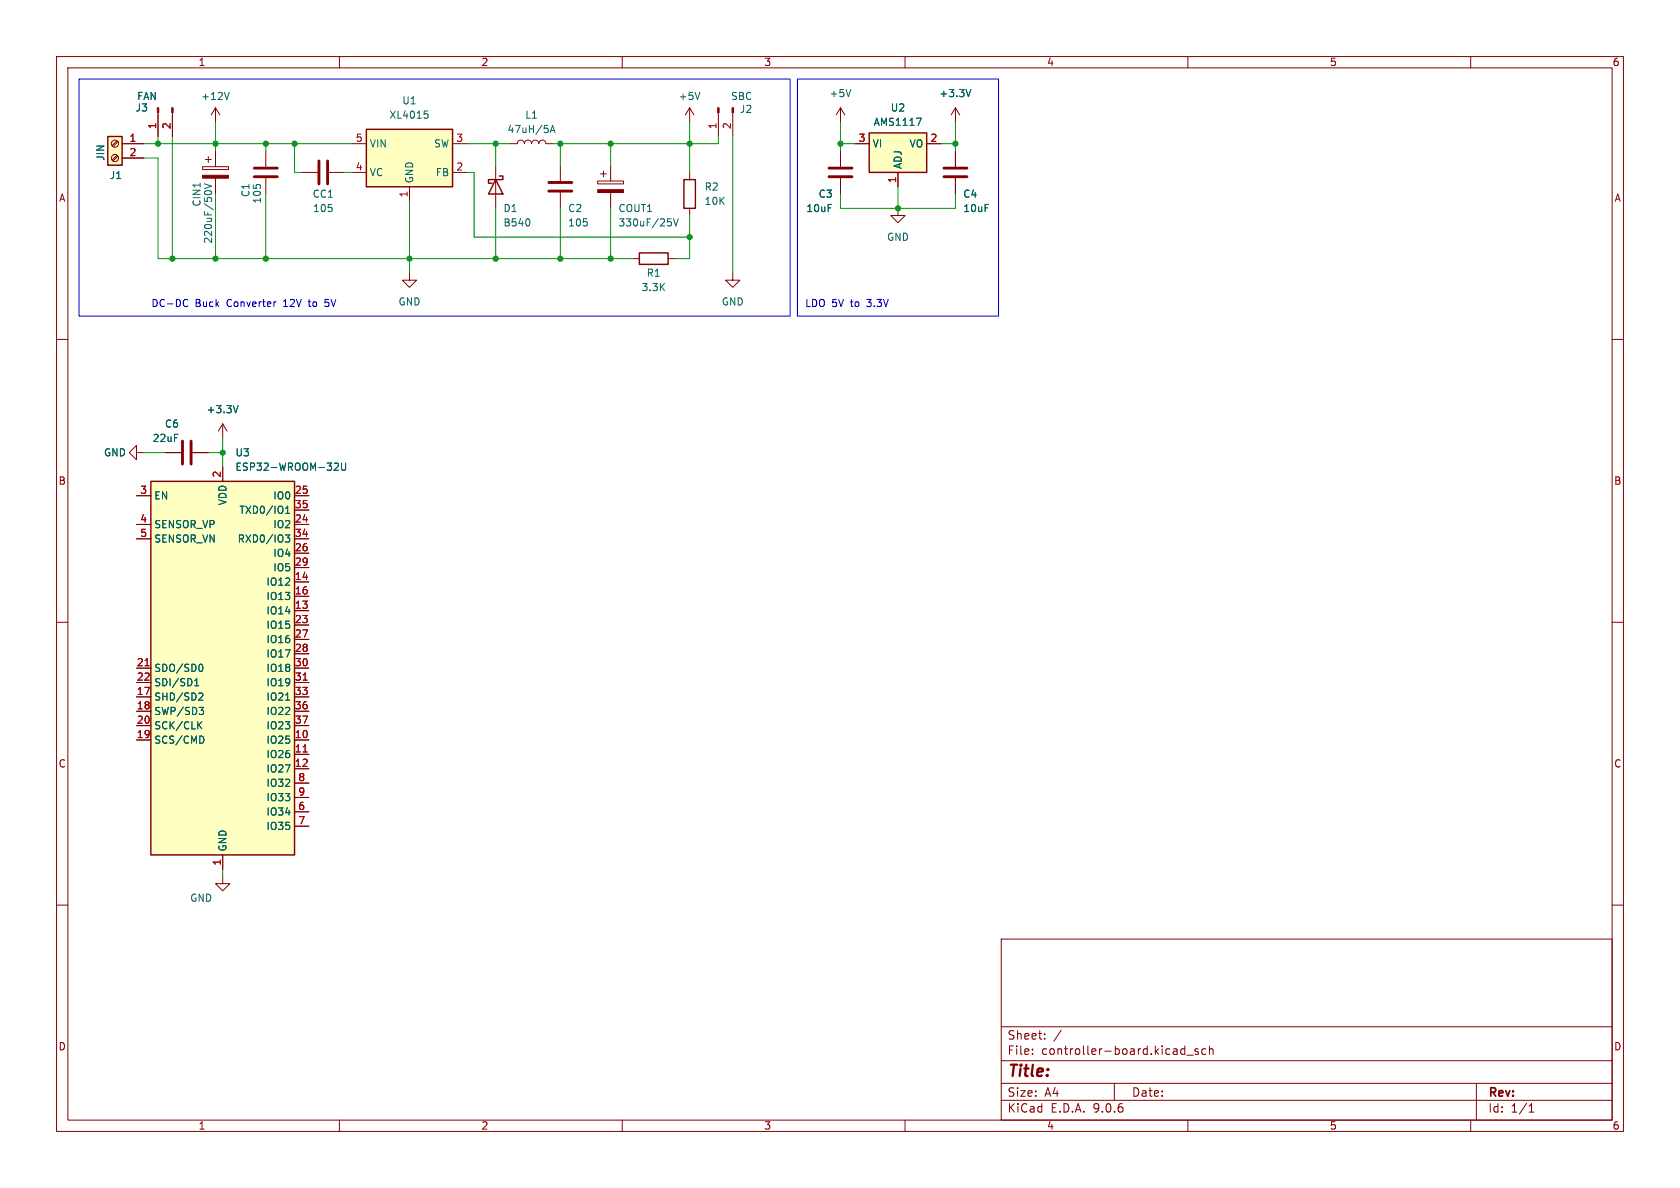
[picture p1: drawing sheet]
<svg xmlns="http://www.w3.org/2000/svg" width="297mm" height="210mm" viewBox="0 0 297 210" stroke-linecap="round" stroke-linejoin="round" font-family="sans-serif">
<g fill="none" stroke="#840000" stroke-width=".18">
<path d="M10 10h277v190h-277zM12 12h273v186h-273zM60 10v2M110 10v2M160 10v2M210 10v2M260 10v2M87.6 29.2v7.6M148.6 26.7v2.8M148.6 31.5v2.8M111.8 45.7h1.2M118.1 45.7h1.3"/>
<path d="M129.5 48.3v1.2h1.3l-1.3 1.3-1.2-1.3h1.2M10 60h2M285 60h2M10 110h2M285 110h2M39.4 154.9v1.3h1.2l-1.2 1.3-1.3-1.3h1.3M10 160h2M177 166h108v32h-108zM285 160h2M60 198v2M110 198v2M160 198v2"/>
<path d="M177 194.5h108M177 191.5h108M177 187.5h108M177 181.5h108M182.5 186.3v.1M182.5 185.5v.1M184.7 183.6v.1M184.7 182.8v.1M187.6 182.1l-1.3 2M197 191.5v3M209 185.4l.5 .1M209.5 184.9v1.5"/>
<path d="M209.5 186.3l-.5 .1M209.8 186.5h1.2M210 198v2M211.8 185.5l-.3-.1-.3 .2 .1 .2 .5 .2v.3h-.6M213.2 185.5l-.5-.1-.2 .3v.4l.1 .2h.6M213.8 185.5l.2-.1 .4 .1 .1 .9M213.8 184.9v1.5M260 198v2M261 191.5v6.5M270.3 196.6h.9M270.3 195.5l.4-.4v1.5"/>
</g>
<path d="M87.6 31.8l1.3 2.5h-2.5zM88.3 31.1h.6v.7h-2.5v.6h.6M113 44.7h5.1v2h-5.1z" fill="none" stroke="#840000" stroke-width=".25"/>
<path d="M93.5 38.8l.2 .4-.2 .6" fill="none" stroke="#006464" stroke-width=".18"/>
<path d="M146.6 29.7h4M146.6 31.2h4" fill="none" stroke="#840000" stroke-width=".51"/>
<path d="M26.7 85.1h25.4v66h-25.4z" fill="#ffffc2"/>
<path d="M26.7 85.1h25.4v66h-25.4z" fill="none" stroke="#840000" stroke-width=".25"/>
<g fill="none" stroke="#840000" stroke-width=".18">
<path d="M53.3 30.5h2.8M58.2 30.5h2.8M99.1 29.2v2.8M99.1 34v2.8M105.7 32h4.5v.5h-4.5zM106.2 30.7h1M106.7 30.2v1M107.9 29.2v2.8M107.9 34v2.8M168.9 26.7v2.8M168.9 31.5v2.8M72.4 48.3v1.2h1.3l-1.3 1.3-1.3-1.3h1.3"/>
<path d="M39.4 74.9v2.6M39.4 74.9l-.8 1.3M39.4 74.9l.7 1.3M24.1 80v-1.3l-1.2 1.3 1.2 1.3v-1.3h1.3M24.1 87.6h2.6M24.1 92.7h2.6M24.1 95.3h2.6M29.2 80h2.8M34 80h2.8M39.4 82.6v2.5M52.1 87.6h2.5M52.1 92.7h2.5"/>
<path d="M52.1 95.3h2.5M52.1 90.2h2.5M52.1 97.8h2.5M24.1 118.1h2.6M52.1 118.1h2.5M52.1 100.3h2.5M52.1 102.9h2.5M52.1 105.4h2.5M52.1 108h2.5M52.1 110.5h2.5M52.1 113h2.5M52.1 115.6h2.5"/>
<path d="M24.1 120.7h2.6M24.1 123.2h2.6M24.1 125.7h2.6M24.1 128.3h2.6M24.1 130.8h2.6M52.1 120.7h2.5M52.1 123.2h2.5M52.1 125.7h2.5M52.1 128.3h2.5M52.1 130.8h2.5M52.1 133.4h2.5M52.1 135.9h2.5"/>
<path d="M52.1 138.4h2.5M39.4 151.1v2.6M52.1 141h2.5M52.1 143.5h2.5M52.1 146.1h2.5"/>
</g>
<g fill="none" stroke="#006464" stroke-width=".18">
<path d="M118 38.7h.6M118.5 39.2l.2 .2v.3l-.2 .2M119.1 38.7l.4 1.2 .4-1.2M42.1 71.7l-.4 1.3M50.4 94.6h.8l-.4 .4 .4 .2v.5l-.2 .1h-.5M50.5 90.7h.7M50.5 89.8l.4-.3v1.2M59.1 82l.5-.1 .2 .3-.8 .9h.8M60.4 81.9v1l.2 .2h.4l.1-.2v-1M35.4 117.4a.68 .68 0 0 1 .5 .7 .68 .68 0 0 1-.5 .6M34.4 121.2h.7M34.4 120.3l.4-.3v1.2"/>
<path d="M35.1 128.1l.6 .7M35.2 125h.8l-.4 .5 .3 .1 .1 .5-.3 .2h-.3M35.3 122.5l.4 .1 .2 .3-.8 .9h.8M35.7 127.6l-.7 .7M35.8 130.2l.2 .5-.2 .6M50.5 123.8h.7"/>
</g>
<path d="M25.6 117.7h.8M53.6 120.2h.7M53.6 132.9h.7" fill="none" stroke="#a90000" stroke-width=".18"/>
<path d="M56.4 28.4v4.1M57.9 28.4v4.1M97 32.3h4.1M97 33.8h4.1M166.9 29.7h4M166.9 31.2h4M32.3 78v4M33.8 78v4" fill="none" stroke="#840000" stroke-width=".51"/>
<path d="M105.7 33.5h4.5v.5h-4.5z" fill="#840000" stroke="#840000" stroke-width=".18"/>
<path d="M64.8 22.9h15.2v10.1h-15.2z" fill="#ffffc2"/>
<path d="M64.8 22.9h15.2v10.1h-15.2z" fill="none" stroke="#840000" stroke-width=".25"/>
<path d="M62.2 25.4h2.6M62.2 30.5h2.6M72.4 33v2.6M80 25.4h2.5M80 30.5h2.5M90.2 25.4h1.2a.64 .64 0 0 1 .7-.6 .64 .64 0 0 1 .6 .6 .64 .64 0 0 1 .6-.6 .64 .64 0 0 1 .7 .6 .64 .64 0 0 1 .6-.6 .64 .64 0 0 1 .6 .6 .64 .64 0 0 1 .7-.6 .64 .64 0 0 1 .6 .6h1.3" fill="none" stroke="#840000" stroke-width=".18"/>
<path d="M75 19.6h.6M75.1 20.1h.3l.3 .3-.1 .4-.5 .1M97.3 23.4l.4-1.2 .4 1.2M97.4 23.1h.6" fill="none" stroke="#006464" stroke-width=".18"/>
<path d="M19 24.1h2.6v5.1h-2.6z" fill="#ffffc2"/>
<path d="M19 24.1h2.6v5.1h-2.6z" fill="none" stroke="#840000" stroke-width=".25"/>
<g fill="none" stroke="#840000" stroke-width=".18">
<path d="M27.9 19.9v4.2M30.5 19.9v4.2M38.1 19.1v2.5M38.1 19.1l-.8 1.2M38.1 19.1l.8 1.2M148.6 19.1l-.8 1.2M148.6 19.1l.8 1.2M148.6 19.1v2.5M168.9 19.1l-.8 1.2M168.9 19.1l.8 1.2M168.9 19.1v2.5M20.7 24.9l-.9 .8"/>
<path d="M20.7 27.4l-.9 .9M20.9 25.1l-.9 .8M20.9 27.6l-.9 .8M21.6 25.4h3.8M21.6 27.9h3.8M35.8 29.5h4.6v.5h-4.6zM36.3 28.2h1M36.8 27.7v1M38.1 26.7v2.8M38.1 31.5v2.8M47 26.7v2.8M47 31.5v2.8"/>
<circle cx="20.3" cy="25.4" r=".63"/>
<circle cx="20.3" cy="27.9" r=".63"/>
</g>
<g fill="#840000" stroke="#840000" stroke-width=".18">
<path d="M35.8 31h4.6v.5h-4.6z"/>
<path d="M27.8 19.1h.3v.8h-.3z"/>
<path d="M30.4 19.1h.2v.8h-.2z"/>
</g>
<path d="M40.5 16.3l-.4 1.3M150.4 15.8l-.4 1.3M171.6 15.8l-.4 1.3M36.1 32.5l1.3 .4-1.3 .4M36.3 33.8l.6-.1 .4 .1 .1 .2" fill="none" stroke="#006464" stroke-width=".18"/>
<path d="M45 29.7h4M45 31.2h4" fill="none" stroke="#840000" stroke-width=".51"/>
<path d="M153.7 23.5h10.1v7h-10.1z" fill="#ffffc2"/>
<path d="M120.9 31.8h2v5h-2zM153.7 23.5h10.1v7h-10.1z" fill="none" stroke="#840000" stroke-width=".25"/>
<g fill="none" stroke="#840000" stroke-width=".18">
<path d="M121.9 19.1l-.7 1.2M121.9 19.1l.8 1.2M121.9 19.1v2.5M127 19.9v4.2M129.5 19.9v4.2M21.6 25.4h3.8M21.6 27.9h3.8M27.9 20.3v3.8M30.5 20.3v3.8M121.9 30.5v1.3M121.9 36.8v1.3M148.6 26.7v2.8"/>
<path d="M148.6 31.5v2.8M151.1 25.4h2.6M158.7 36.8v1.3h1.3l-1.3 1.3-1.2-1.3h1.2M158.7 30.5v2.5M163.8 25.4h2.6M168.9 26.7v2.8M168.9 31.5v2.8M24.1 87.6h2.6M24.1 92.7h2.6M24.1 95.3h2.6M29.2 80h2.8M34 80h2.8"/>
<path d="M39.4 82.6v2.5M52.1 87.6h2.5M52.1 92.7h2.5M52.1 95.3h2.5M52.1 90.2h2.5M52.1 97.8h2.5M24.1 118.1h2.6M52.1 118.1h2.5M52.1 100.3h2.5M52.1 102.9h2.5M52.1 105.4h2.5M52.1 108h2.5"/>
<path d="M52.1 110.5h2.5M52.1 113h2.5M52.1 115.6h2.5M24.1 120.7h2.6M24.1 123.2h2.6M24.1 125.7h2.6M24.1 128.3h2.6M24.1 130.8h2.6M52.1 120.7h2.5M52.1 123.2h2.5M52.1 125.7h2.5M52.1 128.3h2.5"/>
<path d="M52.1 130.8h2.5M52.1 133.4h2.5M52.1 135.9h2.5M52.1 138.4h2.5M39.4 151.1v2.6M52.1 141h2.5M52.1 143.5h2.5M52.1 146.1h2.5"/>
</g>
<g fill="none" stroke="#006464" stroke-width=".18">
<path d="M123.7 16.3l-.4 1.3M171.6 15.8l-.4 1.3M162 20.9h.9l-.6 1.3M42.1 71.7l-.4 1.3M50.4 94.6h.8l-.4 .4 .4 .2v.5l-.2 .1h-.5M50.5 90.7h.7M50.5 89.8l.4-.3v1.2M59.1 82l.5-.1 .2 .3-.8 .9h.8M60.4 81.9v1l.2 .2h.4l.1-.2v-1M35.4 117.4a.68 .68 0 0 1 .5 .7 .68 .68 0 0 1-.5 .6M34.4 121.2h.7M34.4 120.3l.4-.3v1.2"/>
<path d="M35.1 128.1l.6 .7M35.2 125h.8l-.4 .5 .3 .1 .1 .5-.3 .2h-.3M35.3 122.5l.4 .1 .2 .3-.8 .9h.8M35.7 127.6l-.7 .7M35.8 130.2l.2 .5-.2 .6M50.5 123.8h.7"/>
</g>
<g fill="#840000" stroke="#840000" stroke-width=".18">
<path d="M126.9 19.1h.2v.8h-.2z"/>
<path d="M129.4 19.1h.3v.8h-.3z"/>
</g>
<g fill="none" stroke="#009600" stroke-width=".18">
<path d="M25.4 27.9h2.5v17.8h83.9M25.4 25.4h36.8M27.9 24.1v1.3M30.5 24.1v21.6M38.1 21.6v5.1M38.1 34.3v11.4M47 25.4v1.3M47 34.3v11.4M52.1 25.4v5.1h1.2M61 30.5h1.2M72.4 35.6v12.7M82.5 30.5h1.3v11.4h38.1"/>
<path d="M82.5 25.4h7.7M87.6 25.4v3.8M87.6 36.8v8.9M99.1 25.4v3.8M99.1 36.8v8.9M107.9 25.4v3.8M107.9 36.8v8.9M121.9 38.1v7.6h-2.5M121.9 21.6v8.9M127 24.1v1.3h-29.2M129.5 24.1v24.2M148.6 21.6v5.1"/>
<path d="M148.6 34.3v2.5h20.3v-2.5M148.6 25.4h2.5M158.7 33v3.8M166.4 25.4h2.5M168.9 21.6v5.1M39.4 77.5v5.1M25.4 80h3.8M36.8 80h2.6M39.4 153.7v1.2"/>
</g>
<path d="M14 14h125.7v41.9h-125.7zM141 14h35.5v41.9h-35.5zM32.8 52.9l.4 .1M33.2 54.1l-.4 .1M48.8 53.3l-.3 .1M57.4 54.1l.2 .1M58.1 52.9h-.6l-.1 .6 .2-.1" fill="none" stroke="#0000c2" stroke-width=".18"/>
<path d="M25.6 117.7h.8M53.6 120.2h.7M53.6 132.9h.7" fill="none" stroke="#a90000" stroke-width=".18"/>
<g fill="#009600" stroke="#009600" stroke-width=".18">
<circle cx="107.9" cy="25.4" r=".46"/>
<circle cx="121.9" cy="25.4" r=".46"/>
<circle cx="121.9" cy="41.9" r=".46"/>
<circle cx="168.9" cy="25.4" r=".46"/>
<circle cx="148.6" cy="25.4" r=".46"/>
<circle cx="107.9" cy="45.7" r=".46"/>
<circle cx="158.7" cy="36.8" r=".46"/>
<circle cx="47" cy="25.4" r=".46"/>
<circle cx="38.1" cy="25.4" r=".46"/>
<circle cx="27.9" cy="25.4" r=".46"/>
<circle cx="52.1" cy="25.4" r=".46"/>
<circle cx="30.5" cy="45.7" r=".46"/>
<circle cx="38.1" cy="45.7" r=".46"/>
<circle cx="47" cy="45.7" r=".46"/>
<circle cx="39.4" cy="80" r=".46"/>
<circle cx="87.6" cy="45.7" r=".46"/>
<circle cx="99.1" cy="45.7" r=".46"/>
<circle cx="72.4" cy="45.7" r=".46"/>
<circle cx="87.6" cy="25.4" r=".46"/>
<circle cx="99.1" cy="25.4" r=".46"/>
</g>
<text font-size="2.8" fill="#840000" x="178" y="190.9">Title:</text>
<g font-size="2.1" fill="#840000">
<text x="178" y="184">Sheet:</text>
<text x="178" y="186.7">File:</text>
<text x="184.1" y="186.7">controller-board.kicad_sch</text>
<text x="178" y="196.9">KiCad</text>
<text x="178" y="194.1">Size:</text>
<text x="184.7" y="194.1">A4</text>
<text x="185.7" y="196.9">E.D.A.</text>
<text x="193.3" y="196.9">9.0.6</text>
<text x="200" y="194.1">Date:</text>
<text x="263" y="194.3">Rev:</text>
<text x="263" y="196.9">Id:</text>
<text x="267.1" y="196.9">1/1</text>
</g>
<g font-size="1.8" fill="#840000">
<text x="35" y="11.9">1</text>
<text x="85" y="11.9">2</text>
<text x="135" y="11.9">3</text>
<text x="185" y="11.9">4</text>
<text x="235" y="11.9">5</text>
<text x="285" y="11.9">6</text>
<text x="10.3" y="35.9">A</text>
<text x="285.3" y="35.9">A</text>
<text x="10.3" y="85.9">B</text>
<text x="285.3" y="85.9">B</text>
<text x="10.3" y="135.9">C</text>
<text x="285.3" y="135.9">C</text>
<text x="10.3" y="185.9">D</text>
<text x="285.3" y="185.9">D</text>
<text x="35" y="199.9">1</text>
<text x="85" y="199.9">2</text>
<text x="135" y="199.9">3</text>
<text x="185" y="199.9">4</text>
<text x="235" y="199.9">5</text>
<text x="285" y="199.9">6</text>
</g>
<g font-size="1.8" fill="#006464">
<text x="24.1" y="17.9">FAN</text>
<text x="35.5" y="17.9">+12V</text>
<text x="119.9" y="17.9">+5V</text>
<text x="129.1" y="17.9">SBC</text>
<text x="146.6" y="17.4">+5V</text>
<text x="166" y="17.4">+3.3V</text>
<text x="23.9" y="19.9">J3</text>
<text x="68.8" y="21.2">XL4015</text>
<text x="71" y="18.6">U1</text>
<text x="89.6" y="23.7">47uH/5A</text>
<text x="92.8" y="21.2">L1</text>
<text x="130.7" y="20.2">J2</text>
<text x="154.4" y="22.5">AMS1117</text>
<text x="157.4" y="19.9">U2</text>
<text x="18.6" y="28.5" transform="rotate(-90 18.6 28.5)">JIN</text>
<text x="65.3" y="26.3">VIN</text>
<text x="76.6" y="26.3">SW</text>
<text x="154.2" y="26.3">VI</text>
<text x="159.6" y="30" transform="rotate(-90 159.6 30)">ADJ</text>
<text x="160.7" y="26.3">VO</text>
<text x="19.3" y="31.9">J1</text>
<text x="44.3" y="35" transform="rotate(-90 44.3 35)">C1</text>
<text x="55.2" y="35.2">CC1</text>
<text x="65.3" y="31.3">VC</text>
<text x="73.3" y="32.5" transform="rotate(-90 73.3 32.5)">GND</text>
<text x="76.9" y="31.3">FB</text>
<text x="124.5" y="33.9">R2</text>
<text x="144.6" y="35.2">C3</text>
<text x="170.2" y="35.2">C4</text>
<text x="35.7" y="36.6" transform="rotate(-90 35.7 36.6)">CIN1</text>
<text x="46.3" y="36.1" transform="rotate(-90 46.3 36.1)">105</text>
<text x="55.2" y="37.7">105</text>
<text x="88.9" y="37.7">D1</text>
<text x="88.9" y="40.2">B540</text>
<text x="100.3" y="37.7">C2</text>
<text x="100.3" y="40.2">105</text>
<text x="109.2" y="37.7">COUT1</text>
<text x="109.2" y="40.2">330uF/25V</text>
<text x="124.5" y="36.4">10K</text>
<text x="142.5" y="37.7">10uF</text>
<text x="170.2" y="37.7">10uF</text>
<text x="37.7" y="43.2" transform="rotate(-90 37.7 43.2)">220uF/50V</text>
<text x="156.7" y="42.8">GND</text>
<text x="113.3" y="51.7">3.3K</text>
<text x="114.2" y="49.1">R1</text>
<text x="70.4" y="54.2">GND</text>
<text x="127.5" y="54.2">GND</text>
<text x="29.1" y="75.8">C6</text>
<text x="36.4" y="73.3">+3.3V</text>
<text x="18.3" y="80.9">GND</text>
<text x="26.9" y="78.3">22uF</text>
<text x="41.5" y="80.9">U3</text>
<text x="41.5" y="83.4">ESP32-WROOM-32U</text>
<text x="27.2" y="88.5">EN</text>
<text x="40.2" y="89.4" transform="rotate(-90 40.2 89.4)">VDD</text>
<text x="48.2" y="88.5">IO0</text>
<text x="27.2" y="93.6">SENSOR_VP</text>
<text x="42.2" y="91">TXD0/IO1</text>
<text x="48.2" y="93.6">IO2</text>
<text x="27.2" y="96.1">SENSOR_VN</text>
<text x="41.9" y="96.1">RXD0/IO3</text>
<text x="48.2" y="98.7">IO4</text>
<text x="48.2" y="101.2">IO5</text>
<text x="47" y="103.7">IO12</text>
<text x="47" y="106.3">IO13</text>
<text x="47" y="108.8">IO14</text>
<text x="47" y="111.4">IO15</text>
<text x="47" y="113.9">IO16</text>
<text x="27.2" y="119">SDO/SD0</text>
<text x="47" y="116.4">IO17</text>
<text x="47" y="119">IO18</text>
<text x="27.2" y="121.5">SDI/SD1</text>
<text x="27.2" y="124.1">SHD/SD2</text>
<text x="47" y="121.5">IO19</text>
<text x="47" y="124.1">IO21</text>
<text x="27.2" y="126.6">SWP/SD3</text>
<text x="27.2" y="129.1">SCK/CLK</text>
<text x="27.2" y="131.7">SCS/CMD</text>
<text x="47" y="126.6">IO22</text>
<text x="47" y="129.1">IO23</text>
<text x="47" y="131.7">IO25</text>
<text x="47" y="134.2">IO26</text>
<text x="47" y="136.8">IO27</text>
<text x="47" y="139.3">IO32</text>
<text x="47" y="141.8">IO33</text>
<text x="47" y="144.4">IO34</text>
<text x="47" y="146.9">IO35</text>
<text x="40.2" y="150.6" transform="rotate(-90 40.2 150.6)">GND</text>
<text x="33.5" y="159.6">GND</text>
</g>
<g font-size="1.8" fill="#a90000">
<text x="27.7" y="22.9" transform="rotate(-90 27.7 22.9)">1</text>
<text x="30.2" y="22.9" transform="rotate(-90 30.2 22.9)">2</text>
<text x="126.7" y="22.9" transform="rotate(-90 126.7 22.9)">1</text>
<text x="129.3" y="22.9" transform="rotate(-90 129.3 22.9)">2</text>
<text x="22.8" y="25.1">1</text>
<text x="22.8" y="27.7">2</text>
<text x="62.8" y="25.1">5</text>
<text x="80.6" y="25.1">3</text>
<text x="151.7" y="25.1">3</text>
<text x="164.4" y="25.1">2</text>
<text x="62.8" y="30.2">4</text>
<text x="72.1" y="35" transform="rotate(-90 72.1 35)">1</text>
<text x="80.6" y="30.2">2</text>
<text x="158.5" y="32.5" transform="rotate(-90 158.5 32.5)">1</text>
<text x="24.7" y="87.4">3</text>
<text x="39.1" y="84.5" transform="rotate(-90 39.1 84.5)">2</text>
<text x="52" y="87.4">25</text>
<text x="52" y="89.9">35</text>
<text x="24.7" y="92.5">4</text>
<text x="24.7" y="95">5</text>
<text x="52" y="92.5">24</text>
<text x="52" y="95">34</text>
<text x="52" y="97.5">26</text>
<text x="52" y="100.1">29</text>
<text x="52" y="102.6">14</text>
<text x="52" y="105.2">16</text>
<text x="52" y="107.7">13</text>
<text x="52" y="110.2">23</text>
<text x="52" y="112.8">27</text>
<text x="24.1" y="117.9">21</text>
<text x="52" y="115.3">28</text>
<text x="52" y="117.9">30</text>
<text x="24.1" y="120.4">22</text>
<text x="24.1" y="122.9">17</text>
<text x="24.1" y="125.5">18</text>
<text x="52" y="120.4">31</text>
<text x="52" y="122.9">33</text>
<text x="52" y="125.5">36</text>
<text x="24.1" y="128">20</text>
<text x="24.1" y="130.6">19</text>
<text x="52" y="128">37</text>
<text x="52" y="130.6">10</text>
<text x="52" y="133.1">11</text>
<text x="52" y="135.6">12</text>
<text x="52.6" y="138.2">8</text>
<text x="52.6" y="140.7">9</text>
<text x="52.6" y="143.3">6</text>
<text x="52.6" y="145.8">7</text>
<text x="39.1" y="153.1" transform="rotate(-90 39.1 153.1)">1</text>
</g>
<g font-size="1.8" fill="#0000c2">
<text x="26.7" y="54.4">DC-DC</text>
<text x="34.5" y="54.4">Buck</text>
<text x="40.2" y="54.4">Converter</text>
<text x="50.4" y="54.4">12V</text>
<text x="55.1" y="54.4">to</text>
<text x="58.1" y="54.4">5V</text>
<text x="142.2" y="54.4">LDO 5V</text>
<text x="150.5" y="54.4">to</text>
<text x="153.6" y="54.4">3.3V</text>
</g>
</svg>
